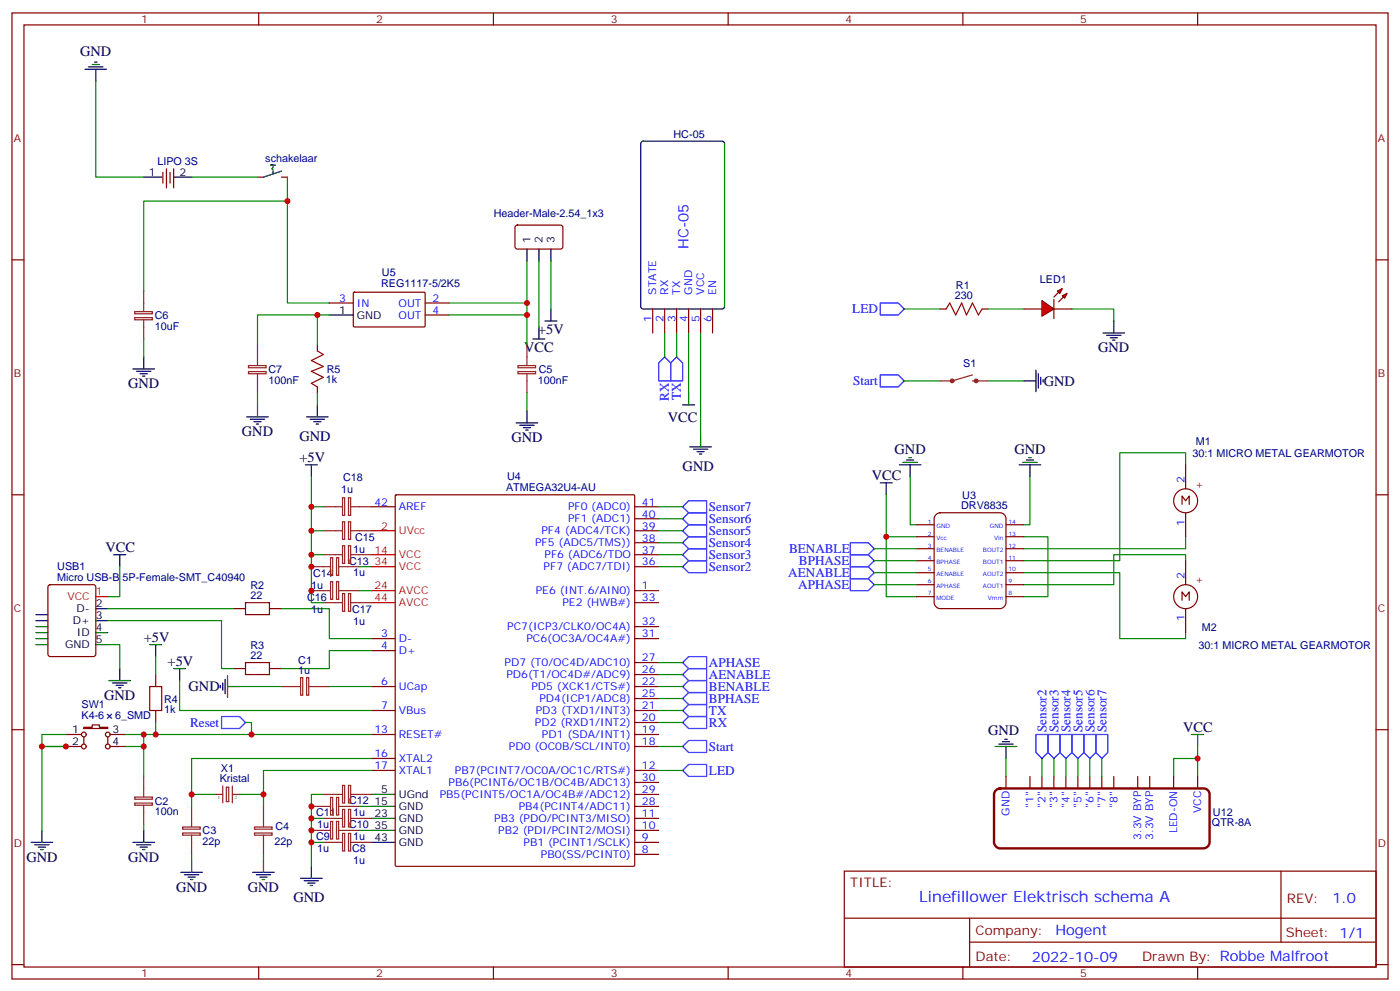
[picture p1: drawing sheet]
<svg xmlns="http://www.w3.org/2000/svg" width="412mm" height="292mm" viewBox="0 0 412 292" stroke-linecap="round" stroke-linejoin="round" font-family="sans-serif">
<g fill="none" stroke="#870000" stroke-width=".35">
<path d="M3.5 3.8h405.4v284.3h-405.4zM7.1 7.3h398.2v277.3h-398.2zM76.2 3.8v3.5M145.3 3.8v3.5M214.5 3.8v3.5M283.6 3.8v3.5M352.8 3.8v3.5M3.5 76.5h3.6M405.3 76.5h3.6M3.5 145.6h3.6M405.3 145.6h3.6M3.5 214.8h3.6"/>
<path d="M405.3 214.8h3.6M248.7 256.4h156.6v28.2h-156.6zM377.3 256.4v20.9M248.7 270.2h156.5M285.6 277.3h119.6M285.6 270.2v14.2M3.5 283.9h3.6M76.2 284.6v3.5M145.3 284.6v3.5M214.5 284.6v3.5M283.6 284.6v3.5M352.8 284.6v3.5"/>
<path d="M405.3 283.9h3.6"/>
</g>
<path d="M291 90.9h10.6M315.7 90.9h12.4v3.6M349.2 136.8v-3.5h-19.4v31.7h-28.2M349.2 158v3.5h-47.6M301.6 168.6h28.2v19.4h19.4v-1.8M349.2 165v-1.7h-21.1v8.8h-26.5" fill="none" stroke="#008700" stroke-width=".35"/>
<path d="M324.9 98h6.4M326 98.7h4.2M327 99.4h2.1M328.1 94.5v3.5M327.7 100.1h.7" fill="none" stroke="#000" stroke-width=".35"/>
<g fill="#f00" stroke="#870000" stroke-width=".35">
<path d="M306.9 88.5l3.5 2.4-3.5 2.2z"/>
<path d="M310.4 88.1v5.7z"/>
</g>
<g fill="#870000" stroke="#870000" stroke-width=".35">
<path d="M310.4 87.4l1.5-1.4z"/>
<path d="M313.3 87.4l-1.4 1.4z"/>
</g>
<g fill="#f00" stroke="#870000" stroke-width=".35">
<path d="M311.5 85.7l1.4-.8-.7 1.5z"/>
<path d="M312.9 87.1l1.4-.7-.7 1.4z"/>
</g>
<g fill="none" stroke="#870000" stroke-width=".35">
<path d="M48 50.7v3.2M49 49.7v5.6M50.1 50.7v3.2M51.2 49.7v5.6M75.8 52.1h1.8M82.9 52.1h1.8M192.3 90.9v7.1M195.8 90.9v7.1M199.3 90.9v7.1M202.8 90.9v7.1M206.4 90.9v7.1M209.9 90.9v7.1"/>
<path d="M276.9 90.9h1.8M289.3 90.9h1.7M301.6 90.9h5.3M310.4 90.9h5.3M349.2 136.8v7.1M109.4 149.2h7M116.5 145.8l.3-.2h69.8l.3 .2 .1 108.8-.2 .3-70 .1-.3-.2zM187 149.2h7M187 152.7h7M187 156.2h7M187 159.7h7M269.9 154.4h5.3"/>
<path d="M269.9 158h5.3M275.8 151.4l1.1-.5h17.7a1.76 1.76 0 0 1 1.7 1.8v24.7a1.89 1.89 0 0 1-1.7 1.7h-17.7a1.89 1.89 0 0 1-1.7-1.7v-24.7zM296.3 154.4h5.3M296.3 158h5.3M348.2 148.4v-2.4l1 1.4 1.1-1.4v2.4M349.2 150.9v7.1M14.3 172.3l.5-.2h12.7l.7 .4v20l-.4 .7-13 .1-.6-.5-.1-20zM68.8 179.1h3.5M79.4 179.1h3.5M187 177.4h7M187 173.8h7M187 163.3h7"/>
<path d="M187 166.8h7M269.9 161.5h5.3M269.9 165h5.3M269.9 168.6h5.3M269.9 172.1h5.3M269.9 175.6h5.3M296.3 161.5h5.3M296.3 165h5.3M296.3 168.6h5.3M296.3 172.1h5.3M296.3 175.6h5.3M348.2 176.7v-2.5l1 1.4 1.1-1.4v2.5"/>
<path d="M349.2 165v7.1M349.2 179.1v7.1M45.9 198.5v3.6M68.8 196.8h3.5M79.4 196.8h3.5M109.4 188h7M109.4 191.5h7M187 188h7M187 184.4h7M187 198.5h7M187 195h7M19.4 219.7h4.6"/>
<path d="M19.4 216.2h4.6M24.7 214.1h2.5v-.7h2.1v.7h2.4v.3h-7zM24.7 216.9v2.1M31.7 216.9v2.1M32.5 219.7h4.5M32.5 216.2h4.5M45.9 209.1v3.6M109.4 216.2h7M109.4 209.1h7M109.4 202.1h7M187 219.7h7M187 216.2h7"/>
<path d="M187 212.7h7M187 209.1h7M187 205.6h7M187 202.1h7M109.4 226.8h7M109.4 223.2h7M187 226.8h7M187 237.3h7M187 233.8h7M187 230.3h7M296.3 228.5v3.6M303.4 228.5v3.6"/>
<path d="M306.9 228.5v3.6M310.4 228.5v3.6M314 228.5v3.6M317.5 228.5v3.6M321 228.5v3.6M324.6 228.5v3.6M328.1 228.5v3.6M335.1 228.5v3.6M338.7 228.5v3.6M345.7 228.5v3.6M352.8 228.5v3.6M187 251.5h7"/>
<path d="M187 247.9h7M187 244.4h7M187 240.9h7"/>
<circle cx="349.2" cy="147.4" r="3.5"/>
<circle cx="349.2" cy="175.6" r="3.5"/>
<circle cx="24.7" cy="219.7" r=".71"/>
<circle cx="24.7" cy="216.2" r=".71"/>
<circle cx="31.8" cy="219.7" r=".71"/>
<circle cx="31.8" cy="216.2" r=".71"/>
</g>
<path d="M278.7 90.9l1.1-1.7 1.7 3.5 1.8-3.5 1.4 3.5 1.8-3.5 1.7 3.5 1.1-1.8M72.3 177.4h7.1v3.5h-7.1zM72.3 195h7.1v3.5h-7.1zM44.1 202.1h3.5v7h-3.5z" fill="none" stroke="#a10000" stroke-width=".35"/>
<g fill="none" stroke="#008700" stroke-width=".35">
<path d="M28.2 23.9v28.2h14.1M56.4 52.1h19.4M195.8 98v7.1M199.3 98v7.1M202.8 98v17.6M206.4 98v30M266.3 90.9h10.6M266.3 112.1h10.6M291 112.1h10.6M194 149.2h7.1M194 152.7h7.1M194 156.2h7.1"/>
<path d="M194 159.7h7.1M261.1 158v17.6h8.8M261.1 145.6v12.4h8.8M268.1 140.3v14.1h1.8M301.6 158h7.1v17.6h-7.1M303.4 140.3v14.1h-1.8M31.7 179.1h37.1M35.3 166.8v8.8h-3.6M82.9 179.1h14.1v8.9h12.4M194 163.3h7.1M194 166.8h7.1M257.5 161.5h12.4"/>
<path d="M257.5 165h12.4M257.5 168.6h12.4M257.5 172.1h12.4M31.7 182.7h33.6v14.1h3.5M31.7 189.7h3.6v7.1M45.9 193.3v5.2M109.4 191.5h-12.4v5.3h-14.1M194 198.5h7.1M194 195h7.1M12.3 219.7h7.1h-7.1v24.7M37 219.7h5.3M37 216.2h72.4"/>
<path d="M42.3 216.2v12.3M45.9 212.7v3.5M52.9 200.3v8.8h56.5M70.6 202.1h12.3M72.3 212.7h1.8v3.5M97 202.1h12.4M194 212.7h7.1M194 209.1h7.1M194 219.7h7.1M194 205.6h7.1M194 202.1h7.1M352.8 219.7v8.8"/>
<path d="M109.4 226.8h-31.8v10.5M194 226.8h7.1M296.3 223.2v5.3M306.9 223.2v5.3M310.4 223.2v5.3M314 223.2v5.3M317.5 223.2v5.3M321 223.2v5.3M324.6 223.2v5.3M352.8 223.2h-7.1v5.3M42.3 242.6v1.8M56.4 251.5v1.7"/>
<path d="M77.6 251.5v1.7"/>
</g>
<g fill="none" stroke="#000" stroke-width=".35">
<path d="M26.1 19.7h4.2M27.2 19h2.1M27.9 18.3h.7M25 20.4h6.4M28.2 20.4v3.5M42.3 52.1h5.3M51.2 52.1h5.2M80.4 49.3l-.3 .4 .3 .3M80.4 50.4v.7M81.1 48.6h-1.4h.7v.4M82.9 50.4l-5.3 1.7M189 41.8l.4-.2h23.3l.7 .4v48.2l-.4 .7h-23.6l-.6-.4-.1-48.2z"/>
<path d="M201.1 119.2h3.5M202.8 115.6v3.6M301.6 112.1h3.6M305.2 108.9v6.4M305.9 110v4.2M306.6 111.1v2.1M307.3 111.8v.7M90 136.8h3.5M91.7 136.8v3.5M203.2 131.5h6.3M204.3 132.2h4.2M205.3 132.9h2.1"/>
<path d="M206 133.6h.7M206.4 128v3.5M264.9 136.8h6.4M266 136.1h4.2M267.1 135.4h2.1M267.8 134.7h.7M268.1 136.8v3.5M300.2 136.8h6.4M301.3 136.1h4.2M302.3 135.4h2.1M303 134.7h.7M303.4 136.8v3.5"/>
<path d="M259.3 142.1h3.5M261.1 142.1v3.5M28.2 179.1h3.5M33.5 163.3h3.5M35.3 163.3v3.5M10.6 182.7h3.5M10.6 186.2h3.5M10.6 189.7h3.5M10.6 180.9h3.5M10.6 184.4h3.5M10.6 188h3.5M28.2 182.7h3.5"/>
<path d="M28.2 186.2h3.5M28.2 189.7h3.5M35.3 196.8v3.5M44.1 189.7h3.5M45.9 189.7v3.6M51.2 196.8h3.5M52.9 196.8v3.5M66.3 200v4.2M67 198.9v6.3M32.1 200.3h6.4M33.2 201h4.2M34.2 201.7h2.1"/>
<path d="M34.9 202.4h.7M64.9 201.7v.7M65.6 201v2.1M67 202.1h3.6M293.2 219.7h6.3M294.2 219h4.2M295.3 218.3h2.1M296 217.6h.7M296.3 219.7v3.5M351 216.2h3.5M352.8 216.2v3.5M109.4 237.3h7"/>
<path d="M109.4 233.8h7M9.2 247.9h6.3M10.2 248.6h4.3M11.3 249.3h2.1M12 250h.7M12.3 244.4v3.5M39.2 247.9h6.3M40.2 248.6h4.2M41.3 249.3h2.1M42 250h.7M42.3 244.4v3.5M53.3 256.8h6.3"/>
<path d="M54.3 257.5h4.3M55.4 258.2h2.1M56.1 258.9h.7M56.4 253.2v3.6M74.4 256.8h6.4M75.5 257.5h4.2M76.6 258.2h2.1M77.3 258.9h.7M77.6 253.2v3.6M88.5 258.5h6.4M89.6 259.2h4.2M90.7 259.9h2.1"/>
<path d="M91.7 255v3.5M109.4 240.9h7M109.4 244.4h7M109.4 247.9h7M91.4 260.6h.7"/>
</g>
<g fill="none" stroke="#8c2424" stroke-width=".35">
<path d="M286.5 110.3l-6 1.8h-3.6M286.5 112.1h4.5M88.5 199.4h.7v5.2h-.7zM90.3 199.4h.6v5.2h-.6zM82.9 202.1h5.6M91 202.1h6M39.7 234.6h5.2v.6h-5.2zM39.7 236.4h5.2v.6h-5.2zM42.3 228.5v6M42.3 237v5.6M56.4 237.3v6M63.5 233.8h2.1"/>
<path d="M65.6 231.4v4.9M66.7 231.7h.7v4.2h-.7zM68.4 233.8h2.2M68.4 231.4v4.9M77.6 237.3v6M53.8 243.4h5.2v.7h-5.2zM53.8 245.2h5.2v.6h-5.2zM56.4 245.8v5.7M75 243.4h5.2v.7h-5.2zM75 245.2h5.2v.6h-5.2zM77.6 245.8v5.7"/>
</g>
<g fill="none" stroke="#8c2424" stroke-width=".71">
<circle cx="280.5" cy="112.1" r=".35"/>
<circle cx="287.5" cy="112.1" r=".35"/>
</g>
<path d="M293.4 232.6l1.2-.5h59.9a1.76 1.76 0 0 1 1.8 1.7v14.1a1.89 1.89 0 0 1-1.8 1.8h-59.9a1.89 1.89 0 0 1-1.8-1.8v-14.1z" fill="none" stroke="#870000" stroke-width=".71"/>
<path d="M109.4 156.2h7M28.2 175.6h3.5M109.4 163.3h7M109.4 166.8h7M109.4 173.8h7M109.4 177.4h7" fill="none" stroke="#f00" stroke-width=".35"/>
<g fill="none" stroke="#00f" stroke-width=".35">
<path d="M259.3 89.2h5.3l1.7 1.7-1.7 1.8h-5.3zM195.8 105.1l1.8 1.7v5.3h-3.6v-5.3zM199.3 105.1l1.8 1.7v5.3h-3.5v-5.3zM259.3 110.3h5.3l1.7 1.8-1.7 1.8h-5.3zM201.1 159.7l1.7-1.7h5.3v3.5h-5.3zM201.1 152.7l1.7-1.8h5.3v3.5h-5.3zM201.1 149.2l1.7-1.8h5.3v3.5h-5.3zM202.8 154.4h5.3v3.6h-5.3l-1.7-1.8zM250.5 159.7h5.3l1.7 1.8-1.7 1.8h-5.3zM201.1 166.8l1.7-1.8h5.3v3.6h-5.3zM201.1 163.3l1.7-1.8h5.3v3.5h-5.3zM250.5 170.3h5.3l1.7 1.8-1.7 1.7h-5.3z"/>
<path d="M250.5 166.8h5.3l1.7 1.8-1.7 1.7h-5.3zM250.5 163.3h5.3l1.7 1.7-1.7 1.8h-5.3zM201.1 198.5l1.7-1.7h5.3v3.5h-5.3zM202.8 193.3h5.3v3.5h-5.3l-1.7-1.8zM65.3 210.9h5.3l1.7 1.8-1.7 1.7h-5.3zM201.1 209.1l1.7-1.7h5.3v3.5h-5.3zM201.1 212.7l1.7-1.8h5.3v3.5h-5.3zM201.1 205.6l1.7-1.8h5.3v3.6h-5.3zM201.1 202.1l1.7-1.8h5.3v3.5h-5.3zM202.8 217.9h5.3v3.6h-5.3l-1.7-1.8zM305.2 216.2h3.5v5.3l-1.8 1.7-1.7-1.7zM308.7 216.2h3.5v5.3l-1.8 1.7-1.7-1.7z"/>
<path d="M312.2 216.2h3.5v5.3l-1.7 1.7-1.8-1.7zM315.7 216.2h3.6v5.3l-1.8 1.7-1.8-1.7zM319.3 216.2h3.5v5.3l-1.8 1.7-1.7-1.7zM322.8 216.2h3.5v5.3l-1.7 1.7-1.8-1.7zM202.8 225h5.3v3.5h-5.3l-1.7-1.7z"/>
</g>
<g fill="#8c2424">
<circle cx="70.6" cy="233.8" r=".18"/>
<circle cx="63.5" cy="233.8" r=".18"/>
</g>
<g fill="none" stroke="#008700" stroke-width=".35">
<path d="M84.7 52.1v37.1h12.3M84.7 59.2h-42.4v26.5M155.2 76.8v12.4h-22.9M158.7 76.8v19.4M162.3 76.8v14.1M42.3 99.8v5.3M93.5 92.7h3.5M155.2 89.2v3.5h-22.9M155.2 92.7v8.8M75.8 101.5v-8.8h17.7v8.8M75.8 115.6v3.6M93.5 115.6v3.6"/>
<path d="M155.2 115.6v5.3M91.7 140.3v23M91.7 156.2h3.5M91.7 149.2h3.5M95.2 163.3h-3.5v14.1h3.5M105.8 173.8h3.6M105.8 166.8h3.6M19.4 216.2h-7.1v3.5M56.4 233.8h7.1M70.6 233.8h7M95.2 233.8h-3.5v14.1M105.8 237.3h3.6"/>
<path d="M109.4 223.2h-53v14.1M91.7 240.9h3.5M95.2 247.9h-3.5v7.1M105.8 244.4h3.6"/>
</g>
<g fill="none" stroke="#000" stroke-width=".35">
<path d="M155.2 73.3v3.5M158.7 73.3v3.5M162.3 73.3v3.5M97 92.7h7.1M157 99.8h3.5M158.7 96.2v3.6M160.5 94.5h3.5M162.3 90.9v3.6M39.2 108.6h6.3M40.2 109.3h4.2M41.3 110h2.1M42 110.7h.7"/>
<path d="M42.3 105.1v3.5M75.8 119.2v3.5M93.5 119.2v3.5M72.7 122.7h6.3M73.7 123.4h4.3M74.8 124.1h2.1M75.5 124.8h.7M90.3 122.7h6.4M91.4 123.4h4.2M92.4 124.1h2.1M93.1 124.8h.7M152 124.5h6.4"/>
<path d="M153.1 125.2h4.2M154.2 125.9h2.1M154.9 126.6h.7M155.2 120.9v3.6"/>
</g>
<g fill="none" stroke="#8c2424" stroke-width=".35">
<path d="M39.7 91.7h5.2v.7h-5.2zM39.7 93.5h5.2v.6h-5.2zM42.3 85.7v6M42.3 94.1v5.7M73.2 107.6h5.2v.6h-5.2zM73.2 109.4h5.2v.6h-5.2zM75.8 101.5v6M75.8 110v5.6M152.6 107.6h5.2v.6h-5.2zM152.6 109.4h5.2v.6h-5.2zM155.2 101.5v6M155.2 110v5.6"/>
<path d="M95.2 156.2h5.7M95.2 149.2h5.7M100.9 153.6h.6v5.1h-.6zM100.9 146.5h.6v5.2h-.6zM102.7 153.6h.6v5.1h-.6zM102.7 146.5h.6v5.2h-.6zM103.4 156.2h6M103.4 149.2h6M91.7 166.8h5.7M91.7 173.8h5.7M95.2 163.3h5.7M95.2 177.4h5.7"/>
<path d="M97.4 164.1h.6v5.2h-.6zM97.4 171.2h.6v5.2h-.6zM99.1 164.1h.7v5.2h-.7zM99.1 171.2h.7v5.2h-.7zM99.8 166.8h6M99.8 173.8h6M100.9 160.6h.6v5.2h-.6zM100.9 174.7h.6v5.2h-.6zM102.7 160.6h.6v5.2h-.6zM102.7 174.7h.6v5.2h-.6zM103.4 163.3h6M103.4 177.4h6"/>
<path d="M91.7 237.3h5.7M95.2 233.8h5.7M97.4 234.7h.6v5.2h-.6zM99.1 234.7h.7v5.2h-.7zM99.8 237.3h6M100.9 238.2h.6v5.2h-.6zM100.9 231.2h.6v5.2h-.6zM102.7 238.2h.6v5.2h-.6zM102.7 231.2h.6v5.2h-.6zM103.4 233.8h6M91.7 244.4h5.7M95.2 247.9h5.7"/>
<path d="M95.2 240.9h5.7M97.4 241.8h.6v5.1h-.6zM99.1 241.8h.7v5.1h-.7zM99.8 244.4h6M100.9 245.3h.6v5.2h-.6zM102.7 245.3h.6v5.2h-.6zM103.4 247.9h6M103.4 240.9h6"/>
</g>
<path d="M151.9 66.5l.5-.2h13l.4 .7-.1 5.9-.6 .4-13-.1-.4-.6v-5.6zM97 89.2h7.1M104.1 86.2l.3-.2 20.7 .1 .1 .3v9.7l-.3 .1h-20.7l-.1-.3zM125.2 89.2h7.1M125.2 92.7h7.1M93.5 101.5v1.8M93.5 113.9v1.7" fill="none" stroke="#870000" stroke-width=".35"/>
<path d="M93.5 103.3l1.7 1.1-3.5 1.7 3.5 1.8-3.5 1.4 3.5 1.8-3.5 1.7 1.8 1.1" fill="none" stroke="#a10000" stroke-width=".35"/>
<g fill="#c00">
<circle cx="261.1" cy="158" r=".88"/>
<circle cx="352.8" cy="223.2" r=".88"/>
<circle cx="12.3" cy="219.7" r=".88"/>
<circle cx="42.3" cy="216.2" r=".88"/>
<circle cx="42.3" cy="219.7" r=".88"/>
<circle cx="19.4" cy="219.7" r=".88"/>
<circle cx="74.1" cy="216.2" r=".88"/>
<circle cx="45.9" cy="216.2" r=".88"/>
<circle cx="56.4" cy="233.8" r=".88"/>
<circle cx="77.6" cy="233.8" r=".88"/>
<circle cx="155.2" cy="89.2" r=".88"/>
<circle cx="155.2" cy="92.7" r=".88"/>
<circle cx="84.7" cy="59.2" r=".88"/>
<circle cx="93.5" cy="92.7" r=".88"/>
<circle cx="91.7" cy="247.9" r=".88"/>
<circle cx="91.7" cy="244.4" r=".88"/>
<circle cx="91.7" cy="240.9" r=".88"/>
<circle cx="91.7" cy="237.3" r=".88"/>
<circle cx="91.7" cy="166.8" r=".88"/>
<circle cx="91.7" cy="163.3" r=".88"/>
<circle cx="91.7" cy="156.2" r=".88"/>
<circle cx="91.7" cy="149.2" r=".88"/>
<circle cx="91.7" cy="173.8" r=".88"/>
</g>
<text font-size="4.6" fill="#00f" x="270.8" y="265.4">Linefillower Elektrisch schema A</text>
<g font-size="4.2">
<text x="23.6" y="16.5">GND</text>
<text x="158.5" y="98.4">+5V</text>
<text x="154.4" y="103.7">VCC</text>
<text x="323.5" y="103.6">GND</text>
<text x="307.4" y="113.5">GND</text>
<text x="37.7" y="114.2">GND</text>
<text x="196.7" y="124.2">VCC</text>
<text x="71.3" y="128.3">GND</text>
<text x="88.2" y="129.8">GND</text>
<text x="150.6" y="130.1">GND</text>
<text x="88.2" y="136.1">+5V</text>
<text x="263.5" y="133.7">GND</text>
<text x="298.8" y="133.7">GND</text>
<text x="201.1" y="138.6">GND</text>
<text x="256.8" y="141.4">VCC</text>
<text x="31" y="162.6">VCC</text>
<text x="42.3" y="189">+5V</text>
<text x="49.4" y="196.1">+5V</text>
<text x="55.6" y="203.5">GND</text>
<text x="30.7" y="206">GND</text>
<text x="348.5" y="215.5">VCC</text>
<text x="291" y="216.2">GND</text>
<text x="7.8" y="253.6">GND</text>
<text x="37.7" y="253.6">GND</text>
<text x="51.9" y="262.4">GND</text>
<text x="73" y="262.4">GND</text>
<text x="86.4" y="265.6">GND</text>
</g>
<g font-size="4.2" fill="#00f">
<text x="202.8" y="73.3" transform="rotate(-90 202.8 73.3)">HC-05</text>
<text x="392.5" y="265.7">1.0</text>
<text x="310.9" y="275.2">Hogent</text>
<text x="304" y="283">2022-10-09</text>
</g>
<g font-size="3.9" fill="#00f">
<text x="251.1" y="92.2">LED</text>
<text x="251.3" y="113.4">Start</text>
<text x="197.1" y="118" transform="rotate(-90 197.1 118)">RX</text>
<text x="200.6" y="117.8" transform="rotate(-90 200.6 117.8)">TX</text>
<text x="208.8" y="154">Sensor6</text>
<text x="208.8" y="150.5">Sensor7</text>
<text x="208.8" y="161.1">Sensor4</text>
<text x="208.8" y="157.6">Sensor5</text>
<text x="208.8" y="164.6">Sensor3</text>
<text x="232.4" y="162.8">BENABLE</text>
<text x="235.3" y="166.3">BPHASE</text>
<text x="208.8" y="168.1">Sensor2</text>
<text x="232.2" y="169.8">AENABLE</text>
<text x="235.1" y="173.4">APHASE</text>
<text x="208.8" y="196.4">APHASE</text>
<text x="208.8" y="199.9">AENABLE</text>
<text x="208.8" y="203.4">BENABLE</text>
<text x="208.8" y="206.9">BPHASE</text>
<text x="56" y="213.9">Reset</text>
<text x="208.8" y="210.5">TX</text>
<text x="208.8" y="214">RX</text>
<text x="308.3" y="215.5" transform="rotate(-90 308.3 215.5)">Sensor2</text>
<text x="311.8" y="215.5" transform="rotate(-90 311.8 215.5)">Sensor3</text>
<text x="315.3" y="215.5" transform="rotate(-90 315.3 215.5)">Sensor4</text>
<text x="318.8" y="215.5" transform="rotate(-90 318.8 215.5)">Sensor5</text>
<text x="322.4" y="215.5" transform="rotate(-90 322.4 215.5)">Sensor6</text>
<text x="325.9" y="215.5" transform="rotate(-90 325.9 215.5)">Sensor7</text>
<text x="208.8" y="221.1">Start</text>
<text x="208.8" y="228.2">LED</text>
</g>
<g font-size="3.9" fill="#800">
<text x="250.5" y="261">TITLE:</text>
<text x="379.1" y="265.7">REV:</text>
<text x="287.4" y="275.2">Company:</text>
<text x="378.7" y="275.8">Sheet: 1/1</text>
<text x="287.4" y="282.9">Date:</text>
<text x="336.4" y="282.9">Drawn By: Robbe Malfroot</text>
</g>
<g font-size="3.2" fill="#800">
<text x="41.6" y="6.8">1</text>
<text x="110.8" y="6.8">2</text>
<text x="179.9" y="6.8">3</text>
<text x="249.1" y="6.8">4</text>
<text x="318.2" y="6.8">5</text>
<text x="4.1" y="41.9">A</text>
<text x="405.9" y="41.9">A</text>
<text x="4.1" y="111.1">B</text>
<text x="405.9" y="111.1">B</text>
<text x="352.1" y="143.5">+</text>
<text x="352.1" y="171.7">+</text>
<text x="4.1" y="180.2">C</text>
<text x="405.9" y="180.2">C</text>
<text x="4.1" y="249.3">D</text>
<text x="405.9" y="249.3">D</text>
<text x="41.6" y="287.6">1</text>
<text x="110.8" y="287.6">2</text>
<text x="179.9" y="287.6">3</text>
<text x="249.1" y="287.6">4</text>
<text x="318.2" y="287.6">5</text>
</g>
<g font-size="3.2" fill="#000080">
<text x="198.4" y="40.5">HC-05</text>
<text x="78.2" y="47.6">schakelaar</text>
<text x="46.4" y="48.6">LIPO 3S</text>
<text x="145.4" y="63.9">Header-Male-2.54_1x3</text>
<text x="112.5" y="81.3">U5</text>
<text x="306.3" y="83.3">LED1</text>
<text x="112.3" y="84.5">REG1117-5/2K5</text>
<text x="281.3" y="88.1">230</text>
<text x="281.6" y="85.1">R1</text>
<text x="45.6" y="93.9">C6</text>
<text x="45.6" y="97">10uF</text>
<text x="283.7" y="108">S1</text>
<text x="79.1" y="112.9">100nF</text>
<text x="79.1" y="109.7">C7</text>
<text x="96" y="112.9">1k</text>
<text x="96.3" y="109.7">R5</text>
<text x="158.5" y="112.9">100nF</text>
<text x="158.7" y="109.7">C5</text>
<text x="352.3" y="131">M1</text>
<text x="351.3" y="134.5">30:1 MICRO METAL GEARMOTOR</text>
<text x="101" y="141.5">C18</text>
<text x="149.4" y="141.3">U4</text>
<text x="100.5" y="145">1u</text>
<text x="149.1" y="144.5">ATMEGA32U4-AU</text>
<text x="283.1" y="149.9">DRV8835</text>
<text x="283.4" y="146.7">U3</text>
<text x="104.6" y="159.1">C15</text>
<text x="16.9" y="167.9">USB1</text>
<text x="102.8" y="166.2">C13</text>
<text x="104" y="162.6">1u</text>
<text x="16.9" y="171">Micro USB-B 5P-Female-SMT_C40940</text>
<text x="73.7" y="173.2">R2</text>
<text x="91.7" y="173.2">1u</text>
<text x="92.2" y="169.7">C14</text>
<text x="104" y="169.7">1u</text>
<text x="73.7" y="176.3">22</text>
<text x="90.5" y="176.8">C16</text>
<text x="91.7" y="180.3">1u</text>
<text x="103.7" y="180.3">C17</text>
<text x="104" y="183.8">1u</text>
<text x="354" y="185.6">M2</text>
<text x="73.7" y="190.9">R3</text>
<text x="353" y="190.9">30:1 MICRO METAL GEARMOTOR</text>
<text x="73.7" y="194">22</text>
<text x="87.9" y="195.3">C1</text>
<text x="87.9" y="198.4">1u</text>
<text x="24" y="208.5">SW1</text>
<text x="48.3" y="209.9">1k</text>
<text x="48.3" y="206.8">R4</text>
<text x="24" y="211.5">K4-6</text>
<text x="33.9" y="211.5">6_SMD</text>
<text x="65.1" y="227.1">X1</text>
<text x="64.7" y="230.3">Kristal</text>
<text x="45.6" y="239.9">100n</text>
<text x="45.6" y="236.8">C2</text>
<text x="102.8" y="236.8">C12</text>
<text x="59.7" y="245.6">C3</text>
<text x="81.1" y="244.4">C4</text>
<text x="93.1" y="240.3">C11</text>
<text x="93.4" y="243.8">1u</text>
<text x="102.8" y="243.8">C10</text>
<text x="104" y="240.2">1u</text>
<text x="357" y="243.1">QTR-8A</text>
<text x="357.3" y="240">U12</text>
<text x="59.7" y="248.7">22p</text>
<text x="80.9" y="248.7">22p</text>
<text x="93.1" y="247.3">C9</text>
<text x="93.4" y="250.8">1u</text>
<text x="103.7" y="250.9">C8</text>
<text x="104" y="247.3">1u</text>
<text x="104" y="254.4">1u</text>
</g>
<g font-size="3.2">
<text x="43.8" y="51.8">1</text>
<text x="52.9" y="51.8">2</text>
<text x="156.3" y="71.5" transform="rotate(-90 156.3 71.5)">1</text>
<text x="159.8" y="71.5" transform="rotate(-90 159.8 71.5)">2</text>
<text x="163.3" y="71.5" transform="rotate(-90 163.3 71.5)">3</text>
<text x="99.9" y="92.4">1</text>
<text x="105.1" y="93.8">GND</text>
<text x="28.2" y="178.8">2</text>
<text x="21.4" y="183.7">D+</text>
<text x="22.6" y="180.2">D-</text>
<text x="28.2" y="182.3">3</text>
<text x="28.2" y="185.8">4</text>
<text x="19.2" y="190.8">GND</text>
<text x="22.7" y="187.3">ID</text>
<text x="28.2" y="189.4">5</text>
<text x="21.3" y="215.8">1</text>
<text x="33.2" y="215.8">3</text>
<text x="21.3" y="219.4">2</text>
<text x="33.2" y="219.4">4</text>
<text x="112.3" y="233.5">5</text>
<text x="110.3" y="237">15</text>
<text x="117.5" y="238.4">GND</text>
<text x="117.5" y="234.9">UGnd</text>
<text x="110.3" y="240.5">23</text>
<text x="110.3" y="244.1">35</text>
<text x="117.5" y="241.9">GND</text>
<text x="117.5" y="245.5">GND</text>
<text x="110.3" y="247.6">43</text>
<text x="117.5" y="249">GND</text>
</g>
<g font-size="3.2" fill="#00f">
<text x="99.9" y="88.8">3</text>
<text x="127.4" y="88.8">2</text>
<text x="193.3" y="86.7" transform="rotate(-90 193.3 86.7)">STATE</text>
<text x="196.8" y="86.7" transform="rotate(-90 196.8 86.7)">RX</text>
<text x="200.4" y="86.7" transform="rotate(-90 200.4 86.7)">TX</text>
<text x="203.9" y="86.7" transform="rotate(-90 203.9 86.7)">GND</text>
<text x="207.4" y="86.7" transform="rotate(-90 207.4 86.7)">VCC</text>
<text x="211" y="86.7" transform="rotate(-90 211 86.7)">EN</text>
<text x="105.1" y="90.2">IN</text>
<text x="117.4" y="90.2">OUT</text>
<text x="117.4" y="93.8">OUT</text>
<text x="127.4" y="92.4">4</text>
<text x="191.9" y="94.7" transform="rotate(-90 191.9 94.7)">1</text>
<text x="195.4" y="94.7" transform="rotate(-90 195.4 94.7)">2</text>
<text x="199" y="94.7" transform="rotate(-90 199 94.7)">3</text>
<text x="202.5" y="94.7" transform="rotate(-90 202.5 94.7)">4</text>
<text x="206" y="94.7" transform="rotate(-90 206 94.7)">5</text>
<text x="209.5" y="94.7" transform="rotate(-90 209.5 94.7)">6</text>
<text x="348.9" y="142.1" transform="rotate(-90 348.9 142.1)">2</text>
<text x="110.3" y="148.8">42</text>
<text x="189.1" y="148.8">41</text>
<text x="117.5" y="150.2">AREF</text>
<text x="167.3" y="150.2">PF0 (ADC0)</text>
<text x="167.3" y="153.7">PF1 (ADC1)</text>
<text x="189.1" y="152.3">40</text>
<text x="189.1" y="155.9">39</text>
<text x="348.9" y="154.7" transform="rotate(-90 348.9 154.7)">1</text>
<text x="157.6" y="160.8">PF5 (ADC5/TMS))</text>
<text x="159.5" y="157.3">PF4 (ADC4/TCK)</text>
<text x="189.1" y="159.4">38</text>
<text x="160.1" y="167.9">PF7 (ADC7/TDI)</text>
<text x="160.4" y="164.3">PF6 (ADC6/TDO</text>
<text x="189.1" y="162.9">37</text>
<text x="189.1" y="166.4">36</text>
<text x="189.1" y="173.5">1</text>
<text x="348.9" y="170.3" transform="rotate(-90 348.9 170.3)">2</text>
<text x="157.8" y="174.9">PE6 (INT.6/AIN0)</text>
<text x="165.7" y="178.4">PE2 (HWB#)</text>
<text x="189.1" y="177">33</text>
<text x="149.4" y="185.5">PC7(ICP3/CLK0/OC4A)</text>
<text x="189.1" y="184.1">32</text>
<text x="348.9" y="182.9" transform="rotate(-90 348.9 182.9)">1</text>
<text x="112.3" y="187.6">3</text>
<text x="112.3" y="191.1">4</text>
<text x="117.5" y="189">D-</text>
<text x="155" y="189">PC6(OC3A/OC4A#)</text>
<text x="189.1" y="187.6">31</text>
<text x="117.5" y="192.5">D+</text>
<text x="148.6" y="196.1">PD7 (T0/OC4D/ADC10)</text>
<text x="189.1" y="194.7">27</text>
<text x="112.3" y="201.7">6</text>
<text x="117.5" y="203.1">UCap</text>
<text x="149.2" y="199.6">PD6(T1/OC4D#/ADC9)</text>
<text x="156.6" y="203.1">PD5 (XCK1/CTS#)</text>
<text x="189.1" y="201.7">22</text>
<text x="189.1" y="198.2">26</text>
<text x="112.3" y="208.8">7</text>
<text x="158.9" y="206.7">PD4(ICP1/ADC8)</text>
<text x="189.1" y="208.8">21</text>
<text x="189.1" y="205.2">25</text>
<text x="110.3" y="215.8">13</text>
<text x="117.5" y="210.2">VBus</text>
<text x="157.6" y="213.7">PD2 (RXD1/INT2)</text>
<text x="157.8" y="210.2">PD3 (TXD1/INT3)</text>
<text x="189.1" y="215.8">19</text>
<text x="189.1" y="212.3">20</text>
<text x="117.5" y="217.2">RESET#</text>
<text x="149.9" y="220.8">PD0 (OC0B/SCL/INT0)</text>
<text x="159.6" y="217.2">PD1 (SDA/INT1)</text>
<text x="189.1" y="219.4">18</text>
<text x="110.3" y="226.4">17</text>
<text x="110.3" y="222.9">16</text>
<text x="117.5" y="227.8">XTAL1</text>
<text x="117.5" y="224.3">XTAL2</text>
<text x="134" y="227.8">PB7(PCINT7/OC0A/OC1C/RTS#)</text>
<text x="189.1" y="226.4">12</text>
<text x="132.1" y="231.4">PB6(PCINT6/OC1B/OC4B/ADC13)</text>
<text x="189.1" y="233.5">29</text>
<text x="189.1" y="229.9">30</text>
<text x="129.5" y="234.9">PB5(PCINT5/OC1A/OC4B#/ADC12)</text>
<text x="152.8" y="238.4">PB4(PCINT4/ADC11)</text>
<text x="189.1" y="237">28</text>
<text x="304.4" y="237.7" transform="rotate(-90 304.4 237.7)">&quot;1&quot;</text>
<text x="308" y="237.7" transform="rotate(-90 308 237.7)">&quot;2&quot;</text>
<text x="311.5" y="237.7" transform="rotate(-90 311.5 237.7)">&quot;3&quot;</text>
<text x="315" y="237.7" transform="rotate(-90 315 237.7)">&quot;4&quot;</text>
<text x="318.6" y="237.7" transform="rotate(-90 318.6 237.7)">&quot;5&quot;</text>
<text x="322.1" y="237.7" transform="rotate(-90 322.1 237.7)">&quot;6&quot;</text>
<text x="325.6" y="237.7" transform="rotate(-90 325.6 237.7)">&quot;7&quot;</text>
<text x="329.1" y="237.7" transform="rotate(-90 329.1 237.7)">&quot;8&quot;</text>
<text x="353.8" y="239.4" transform="rotate(-90 353.8 239.4)">VCC</text>
<text x="145.6" y="241.9">PB3 (PDO/PCINT3/MISO)</text>
<text x="146.8" y="245.5">PB2 (PDI/PCINT2/MOSI)</text>
<text x="189.1" y="244.1">10</text>
<text x="189.1" y="240.5">11</text>
<text x="297.4" y="240" transform="rotate(-90 297.4 240)">GND</text>
<text x="346.8" y="245.3" transform="rotate(-90 346.8 245.3)">LED-ON</text>
<text x="154.2" y="249">PB1 (PCINT1/SCLK)</text>
<text x="189.1" y="251.1">8</text>
<text x="189.1" y="247.6">9</text>
<text x="336.2" y="247.3" transform="rotate(-90 336.2 247.3)">3.3V BYP</text>
<text x="339.7" y="247.3" transform="rotate(-90 339.7 247.3)">3.3V BYP</text>
<text x="159.3" y="252.5">PB0(SS/PCINT0)</text>
</g>
<g font-size="3.2" fill="#f00">
<text x="112.3" y="155.9">2</text>
<text x="117.5" y="157.3">UVcc</text>
<text x="110.3" y="162.9">14</text>
<text x="110.3" y="166.4">34</text>
<text x="117.5" y="164.3">VCC</text>
<text x="117.5" y="167.9">VCC</text>
<text x="110.3" y="173.5">24</text>
<text x="19.9" y="176.7">VCC</text>
<text x="28.2" y="175.3">1</text>
<text x="110.3" y="177">44</text>
<text x="117.5" y="174.9">AVCC</text>
<text x="117.5" y="178.4">AVCC</text>
</g>
<g font-size="1.8" fill="#00f">
<text x="273.3" y="154.1">1</text>
<text x="275.9" y="155.5">GND</text>
<text x="291.6" y="155.5">GND</text>
<text x="297" y="154.1">14</text>
<text x="273.3" y="157.6">2</text>
<text x="273.3" y="161.1">3</text>
<text x="275.9" y="159">Vcc</text>
<text x="292.8" y="159">Vin</text>
<text x="297" y="161.1">12</text>
<text x="297" y="157.6">13</text>
<text x="273.3" y="164.7">4</text>
<text x="275.9" y="162.6">BENABLE</text>
<text x="275.9" y="166.1">BPHASE</text>
<text x="289.5" y="166.1">BOUT1</text>
<text x="289.5" y="162.6">BOUT2</text>
<text x="297" y="164.7">11</text>
<text x="273.3" y="168.2">5</text>
<text x="273.3" y="171.7">6</text>
<text x="275.9" y="169.6">AENABLE</text>
<text x="275.9" y="173.1">APHASE</text>
<text x="289.5" y="173.1">AOUT1</text>
<text x="289.5" y="169.6">AOUT2</text>
<text x="297" y="171.7">9</text>
<text x="297" y="168.2">10</text>
<text x="273.3" y="175.3">7</text>
<text x="275.9" y="176.7">MODE</text>
<text x="291" y="176.7">Vmm</text>
<text x="297" y="175.3">8</text>
</g>
<g font-size="1.4" fill="#238d23">
<text x="64.2" y="235.2">1</text>
<text x="69.1" y="235.2">2</text>
</g>
</svg>
